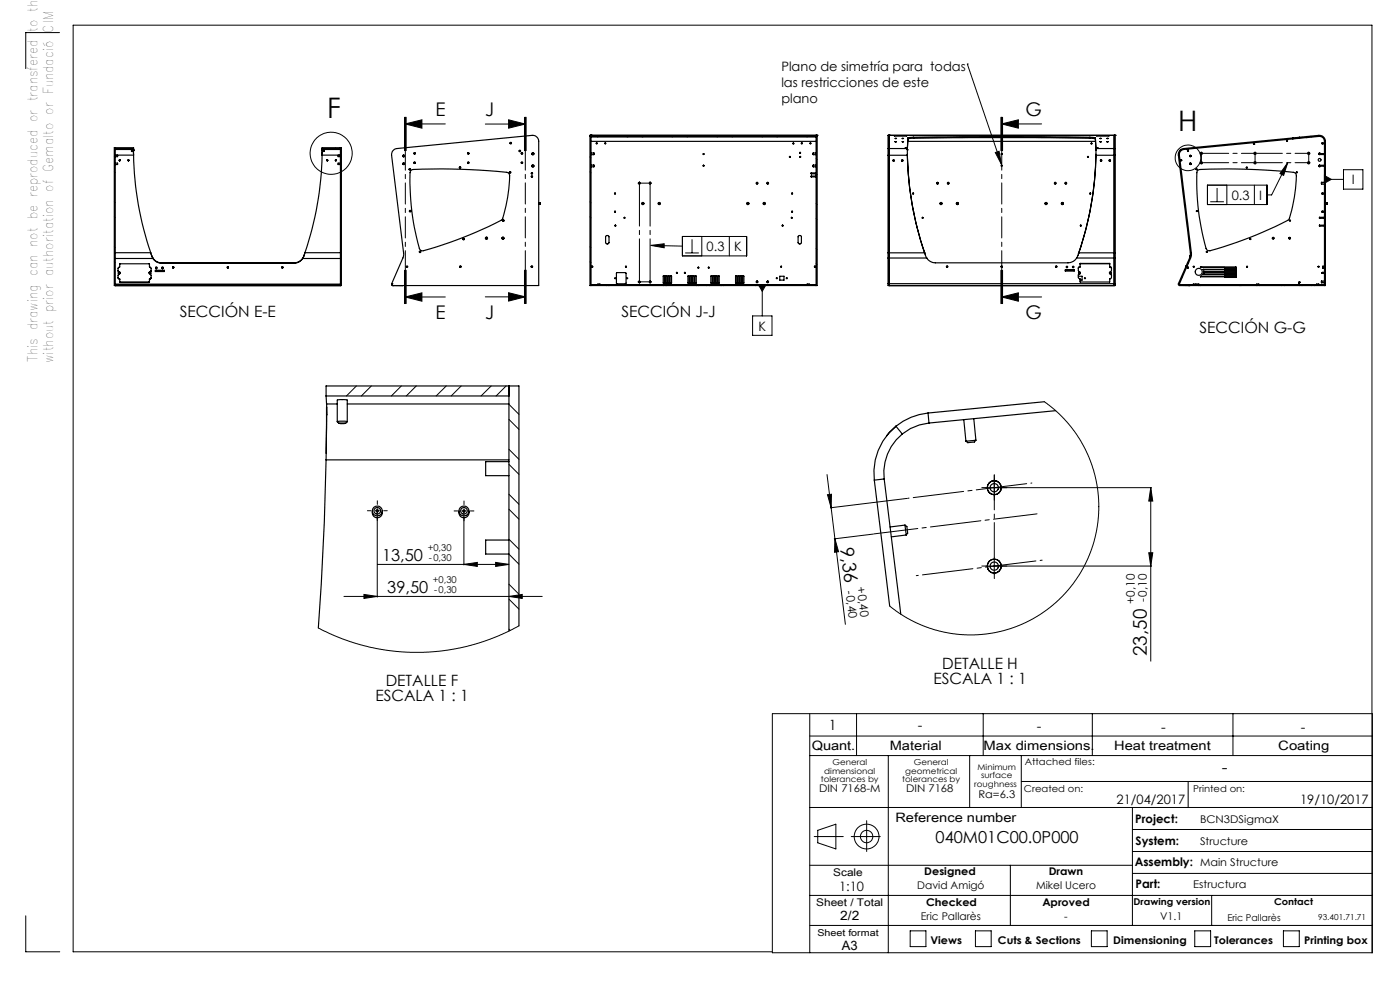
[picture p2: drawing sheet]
<svg xmlns="http://www.w3.org/2000/svg" width="420mm" height="297mm" viewBox="0 0 420 297" stroke-linecap="round" stroke-linejoin="round" font-family="sans-serif">
<g fill="none" stroke="#000" stroke-width=".3">
<path d="M17.9 9.8h-10.2v10.8M290.2 19.2h.1M290.2 19.2l10.3 30.1M121.3 35.1v10M121.6 37.1l5-1.2v2.5zM121.6 37.1h12M121.6 35.1v10M121.8 35.1v10M145.6 37.2h12M152.6 35.9l5 1.3-5 1.2zM157.3 35.1v10M157.6 35.1v10"/>
<path d="M157.8 35.1v10M300.3 35.1v10M300.5 37.1l5-1.2v2.5zM300.5 37.1h12M300.5 35.1v10M300.8 35.1v10M34.3 51.5l.3 .3M34.3 47l.3 .3M100.7 44.3l-.3 .3M102.1 52l.3 .3M102.1 47.5l.3 .3M177 51.5l.3 .3"/>
<path d="M177 47l.3 .3M179.5 40.8l-.3 .3M188.5 40.8l-.3 .3M191.6 54.9h.5M191.8 54.6v.6M193 40.8l-.3 .3M202 40.8l-.3 .3M206.5 40.8l-.3 .3M215.5 40.8l-.3 .3M220 40.8l-.4 .3M228.9 40.8l-.3 .3M233.4 40.8l-.3 .3"/>
<path d="M242.4 40.8l-.3 .3M244.8 52l.3 .3M244.8 47.5l.3 .3M298.6 45.7l1.1-.4 .8 4zM359.9 46h1M359.9 48.8h1M360 45.6l.8 .7M360 48.4l.8 .7M360.4 45.5v1M360.4 48.3v1M360.8 45.6l-.8 .7M360.8 48.4l-.8 .7"/>
<path d="M362.2 55.5h17.9v5.8h-17.9zM365.1 56.3v4.2M368.1 55.5v5.8M376 46h1M376 48.8h1M376.1 45.6l.8 .7M376.1 48.4l.8 .7M376.3 55.5v5.8M376.5 45.5v1M376.5 48.3v1M376.9 45.6l-.8 .7M376.9 48.4l-.8 .7"/>
<path d="M386.3 48.7l-1.2 3.9-1.1-.6zM386.3 48.7l-4.8 9.7h-1.4M392.1 46h1M392.1 48.8h1M392.3 45.6l.7 .7M392.3 48.4l.7 .7M392.6 45.5v1M392.6 48.3v1M393 45.6l-.7 .7M393 48.4l-.7 .7M393.3 40.8l.2 .3M396.8 46l-.3 .3"/>
<path d="M397.3 52.6l2.1 1.2-2.1 1.1zM397.3 53.8h5.7M397.3 58.3l.3 .3M397.3 44.9l.3 .3M397.6 49.7l-.1 .1M403 50.9h5.9v5.8h-5.9zM34.3 78.5l.3 .2M34.3 65l.3 .3M34.3 74l.3 .3M34.3 60.5l.3 .3M102.1 78.9l.3 .3M102.1 65.5l.3 .3"/>
<path d="M102.1 74.4l.3 .4M102.1 61l.3 .3M177 78.5l.3 .2M177 65l.3 .3M177 74l.3 .3M177 60.5l.3 .3M195.3 73.6l3.9-.5v1.2zM195.3 73.6l9.4 .2M204.7 70.9h19.3v5.8h-19.3zM205.6 75.8h4.1M207.6 71.7v4.1M210.5 70.9v5.8"/>
<path d="M218.8 70.9v5.8M244.8 78.9l.3 .3M244.8 65.5l.3 .3M244.8 74.4l.3 .4M244.8 61l.3 .3M355.8 79.7l.2 .1M363.1 60.5h4.1M397.3 71.8l.3 .3M397.3 67.3l.3 .3M41.7 85.3l-.3 .3M46.2 85.3l-.3 .3M55.2 85.3l-.3 .3"/>
<path d="M59.7 85.3l-.3 .3M68.7 85.3l-.4 .3M73.1 85.3l-.3 .3M82.1 85.3l-.3 .3M86.6 85.3l-.3 .3M95.6 85.3l-.3 .3M100.1 85.3l-.3 .3M121.3 81v10M121.6 89l5-1.2v2.5zM121.6 89h12M121.6 81v10M121.8 81v10"/>
<path d="M145.6 89h12M152.6 87.7l5 1.3-5 1.2zM157.3 81v10M157.6 81v10M157.8 81v10M202.4 85.3l-.3 .3M215.9 85.3l-.4 .3M225.8 94.7h5.8v5.8h-5.8zM227.5 85.3h2.3l-1.1 2zM228.7 85.3v9.4M238.3 85.3l-.3 .3M242.8 85.3l-.3 .3"/>
<path d="M300.3 81v10M300.5 89l5-1.2v2.5zM300.5 89h12M300.5 81v10M300.8 81v10zM354.5 82.8l.2 .3M357.5 85.3l-.3 .3M375.5 85.3l-.3 .3M388.9 85.3l-.2 .3M397.3 85.3l.3 .3M397.3 80.8l.3 .3M98 115.7l-.2 .1"/>
<path d="M106.9 115.7l-3 3M111.4 115.7l-3 3M120.4 115.7l-3 3M124.9 115.7l-3 3M133.9 115.7l-3.1 3M138.4 115.7l-3 3M147.4 115.7l-3.1 3M151.8 115.7l-3 3M152.7 139.2l3 3M152.7 125.7l3 3M152.7 134.7l3 3M152.7 121.2l3 3"/>
<path d="M313.3 120.4l2.9 2.2 3.1 3 2.9 3.5 1.8 2.6 1.6 2.9 1.7 4.1 1.2 3.8 .7 3.3 .4 4v3.3l-.2 3.3-.9 4.6-1 3.6-1.9 4.3-1.9 3.5-1.8 2.6-2.4 2.9-3 2.9-3 2.3-3.7 2.4-3 1.5-3.4 1.3-3.3 1-4.4 .7-3.4 .3-4.2-.1-3.5-.5-4-.9-4.2-1.5-3.2-1.5-2.8-1.6-3.5-2.6M112.7 153.1h1M112.8 152.7l.7 .8M113.2 152.6v26.4M113.5 152.7l-.7 .8M138.7 153.1h1M138.8 152.8l.7 .7M139.2 152.6v16.7M139.5 152.8l-.7 .7M152.7 152.6l3 3M152.7 148.1l3 3M248.1 142.2l5.5 44.9"/>
<path d="M248.2 148.3l1.2-.2-.1 4.1zM272.2 149.4l-23.1 2.8M295.8 146.2h49.6M298.3 143.6v5.1M345.2 146.2l.6 4h-1.2zM345.2 146.2v52M103.2 178.7h59.5M109.2 178.1l4 .6-4 .6zM113.2 169.2h39.5M139.2 169.2l4-.6v1.2zM148.7 168.6l4 .6-4 .6zM152.7 178.7l4-.6v1.2z"/>
<path d="M152.7 179.6l3 3M152.7 166.1l3 3M152.7 175.1l3 3M152.7 161.6l3 3M250.5 161.5l1.1 3.8-1.2 .2zM262 160.1l-11.7 1.4M295.8 169.6h49.6M298.3 167.2v5M344.6 165.7h1.2l-.6 3.9zM152.7 188.6l.4 .3M155.7 187.6l-6 2.9-7.5 2.6-7.6 1.7-7.6 .7-7.9-.2-8.5-1.4-7.9-2.4-7.2-3.3M231.7 213.9h180v71.6h-180z"/>
<path d="M242.9 213.9v71.6M257 213.9v12.5M295 213.9v12.5M327.7 213.9v12.5M369.9 213.9v12.5M242.9 226.4h168.8M242.9 220.6h168.8M266.5 226.4v59.1M290.9 226.4v15.6M306.4 226.4v15.6M306.4 234.2h105.3M356.4 234.2v7.8"/>
<path d="M242.9 242h168.8M242.9 259.3h96.8M244.3 250.7h8.7M245.3 248.8l5.5-1.8v7.4l-5.5-1.8zM255.4 250.7h8.7M260 246v9.2M303.1 259.3v18.1M339.7 242v35.4M339.7 255.2h72M339.7 248.6h72M7.7 274.5v10.8h10.2M242.9 268.4h168.8"/>
<path d="M273.1 279h4.7v4.7h-4.7zM292.6 279h4.8v4.7h-4.8zM327.4 279h4.7v4.7h-4.7zM339.7 261.8h72M358.4 279h4.8v4.7h-4.8zM363.5 268.4v9M385 279h4.8v4.7h-4.8zM411.7 277.4h-168.8M231.6 285.3h-209.7v-277.8h389.7v278.1"/>
<circle cx="99.3" cy="45.9" r="6.3"/>
<circle cx="356.4" cy="47.3" r="3.9"/>
<circle cx="260" cy="250.7" r="3.7"/>
<circle cx="260" cy="250.7" r="1.85"/>
</g>
<g fill="none" stroke="#000" stroke-width=".3" stroke-dasharray="15.2 1.3 1.3 1.3">
<path d="M191.6 54.9h-.2M191.8 54.6v-.2M192.3 54.9h2.2M195 54.9v-.3M195 54.9h-.2M195 54.9v.2M195 54.9h.3M195 54.6v-.2M195.3 54.9h.2M360.2 46h-.1M360.2 48.8h-.1M360.4 45.7v-.1"/>
<path d="M360.4 48.8v-.3M360.4 48.8h-.2M360.4 48.8v.2M360.4 48.8h.3M360.4 49v.1M360.4 48.3v-1.8M376.5 46v-.3M376.5 46h-.2M376.5 46v.2M376.5 46h.3M376.5 45.7v-.1M376.5 48.8v-.3"/>
<path d="M376.5 48.8h-.2M376.5 48.8v.2M376.5 48.8h.3M376.5 49v.1M376.5 48.3v-1.8M392.6 46v-.3M392.6 46h-.2M392.6 46v.2M392.6 46h.3M392.6 45.7v-.1M392.6 48.8v-.3M392.6 48.8h-.2"/>
<path d="M392.6 48.8v.2M392.6 48.8h.3M392.6 49v.1M392.6 48.3v-1.8M392.9 46h.1M392.9 48.8h.1M191.6 84.5h-.2M191.8 84.5v-.3M191.8 84.5h-.2M191.8 84.5v.2M191.8 84.5h.3M191.8 84.7v.2"/>
<path d="M192.3 84.5h2.2M195 84.5v-.3M195 84.5h-.2M195 84.5v.2M195 84.5h.3M195 84.7v.2M195.3 84.5h.2M295.8 146.1h-1.3M298.3 143.6v-1.2M298.3 148.6v1.3M300.8 146.1h1.2M295.8 169.6h-1.3"/>
<path d="M298.3 172.1v1.3M300.8 169.6h1.2"/>
</g>
<path d="M298.3 167.1v-24.8" fill="none" stroke="#000" stroke-width=".3" stroke-dasharray="15.2 1.3 1.3 1.3" stroke-dashoffset="4.7"/>
<path d="M262.3 160l48.8-6" fill="none" stroke="#000" stroke-width=".3" stroke-dasharray="15.2 1.3 1.3 1.3" stroke-dashoffset="2.1"/>
<path d="M191.8 84v-28.6M195 84v-28.6" fill="none" stroke="#000" stroke-width=".3" stroke-dasharray="15.2 1.3 1.3 1.3" stroke-dashoffset="2.9"/>
<path d="M360.9 46h15.1M360.9 48.8h15.1M377 46h15.1M377 48.8h15.1" fill="none" stroke="#000" stroke-width=".3" stroke-dasharray="15.2 1.3 1.3 1.3" stroke-dashoffset="7.6"/>
<path d="M121.6 35.1v55.9M300.5 35.1v55.9" fill="none" stroke="#000" stroke-width=".3" stroke-dasharray="6.3 1.3 1.3 1.3" stroke-dashoffset=".6"/>
<path d="M157.6 35.1v55.9" fill="none" stroke="#000" stroke-width=".3" stroke-dasharray="6.3 1.3 1.3 1.3" stroke-dashoffset=".7"/>
<path d="M272.4 149.3l37.2-4.5" fill="none" stroke="#000" stroke-width=".3" stroke-dasharray="15.2 1.3 1.3 1.3" stroke-dashoffset="-1.6"/>
<path d="M274.9 172.5l37.7-4.6" fill="none" stroke="#000" stroke-width=".3" stroke-dasharray="15.2 1.3 1.3 1.3" stroke-dashoffset="-1.9"/>
<path d="M110.2 153.1h6M113.2 150.1v5.9M136.2 153.1h6M139.2 150.2v5.9" fill="none" stroke="#000" stroke-width=".3" stroke-dasharray="15.2 1.3 1.3 1.3" stroke-dashoffset="14.2"/>
<g fill="#000">
<path d="M298.6 45.7l1.1-.4 .8 4z"/>
<path d="M121.6 37.1l5-1.2v2.5zM121.6 89l5-1.2v2.5z"/>
<path d="M152.6 35.9l5 1.3-5 1.2zM152.6 87.7l5 1.3-5 1.2z"/>
<path d="M300.5 37.1l5-1.2v2.5zM300.5 89l5-1.2v2.5z"/>
<path d="M386.3 48.7l-1.2 3.9-1.1-.6zM397.3 52.6l2.1 1.2-2.1 1.1zM195.3 73.6l3.9-.5v1.2zM227.5 85.3l1.2 2 1.1-2z"/>
<path d="M248.2 148.3l1.2-.2-.1 4.1zM250.5 161.5l1.1 3.8-1.2 .2z"/>
<path d="M345.2 146.2l.6 4h-1.2zM344.6 165.7h1.2l-.6 3.9z"/>
<path d="M109.2 178.1l4 .6-4 .6zM152.7 178.7l4-.6v1.2zM139.2 169.2l4-.6v1.2zM148.7 168.6l4 .6-4 .6z"/>
</g>
<g fill="none" stroke="#000" stroke-width=".35">
<path d="M34.6 48.9h.7v.4h-.7M34.6 44.6h5.5M34.6 44.3v41.3h67.5v-41.3M34.6 44.8h4.8M35.3 46.5v.5h-.7M35.8 48l.1 .2 .2-.2M38.4 48l.1 .2 .2-.2M39.4 45.3l.1-.6h.2v.6M39.4 45.3h.3M39.4 45.3l.1 .1M39.5 45.4h.2zM39.7 45.3v.1"/>
<path d="M39.7 44.8h.3M40 45.1h.1M40 45.1l.1 1.4M40 44.8v.3M40 44.9l.1 1.4M40 44.9h.1M40 44.9v.2M40.1 46.5a94 94 0 0 0 5.1 29.2M40.1 44.6v-.3h-5.8v41.3h68.1v-41.3h-5.8v.3M40.1 46.5h-5.5M40.1 44.6l-.1 .2M96.6 46.5a96.8 96.8 0 0 1-5.1 29.2"/>
<path d="M96.6 46.5h5.5M96.6 44.6h5.5M96.6 44.6l.1 .2M96.7 45.1h.1M96.7 44.8v.3M96.7 45.1l-.1 1.4M96.7 44.9l-.1 1.4M96.7 44.9h.1M96.7 44.9v.2M96.7 44.8h.3M97 45.3v-.6h.3v.6M97 45.3h.3"/>
<path d="M97 45.3v.1M97 45.4h.2zM97.3 45.3l-.1 .1M97.3 44.8h4.8M98 48l.2 .2 .1-.2M100.6 48l.2 .2 .1-.2M101.4 46.5v.5h.7M102.1 48.9h-.7v.4h.7M121 46.5l.4 .2-.2 .3-.4-.3zM121 48.9l.4 .2-.2 .2-.4-.2zM123.3 51.1l.2-.1a153.6 153.6 0 0 1 29 .9l.3 .2a37.7 37.7 0 0 1-2.3 13.8 112.1 112.1 0 0 1-23.9 9.3l-.5-.3a60.9 60.9 0 0 1-3.1-18.2v-5zM177 40.6h.1"/>
<path d="M177 40.6h68.1M177 40.6v45h4.9M177 40.8h68.1M177.3 40.6h.1M177.3 42.4h67.5M177.3 50h.9M177.3 49.5h.9M177.3 46.4h.9M177.3 45.9h.9M177.3 40.6v45M177.3 41.1h67.5M178.2 45.9v.5"/>
<path d="M178.2 49.5v.5M178.9 40.6l3.7 .1zM239.6 40.6l3.7 .1zM243.3 52l.1 .1M243.3 53h.1M243.4 52v.1M243.4 51.8v.2M243.4 51.8l-.1 .2M243.4 52.9v.1M243.4 52.8v.1M243.4 52.8l-.1 .1M243.4 51.8h1.4"/>
<path d="M243.4 52.1h1.4M243.4 52.8h1.4M243.4 53h1.4M243.9 46.1l.1 .3M243.9 49.7v.2M243.9 49.9l.1 .1M244 45.9v.2M244 46.1v.3M244 45.9l-.1 .2M244 49.5v.2M244 49.7v.3M244 50h.8"/>
<path d="M244 49.5h.8M244 46.4h.8M244 45.9h.8M244 49.5h-.1M244.8 40.6h.1M244.8 40.6v45M245.1 40.6h.1M245.1 40.6v45h-17.6M266.4 44.5v2M266.4 40.6h.1M266.4 40.6h68.2M266.4 46.5h5.8"/>
<path d="M266.4 44.5h5.8M266.4 40.6v3.9M266.4 46.5v29.3M266.7 40.6v44.4M266.7 40.6h.1M268.3 40.6l3.7 .1zM268.6 42.5h.3zM268.6 41.5h.3zM270.6 42.5h.5zM270.6 41.5h.5zM270.7 42.5h.3zM270.7 41.5h.3z"/>
<path d="M271.5 44.4h.5zM271.6 44.4h.3zM272.2 44.5v.4M272.2 44.9h.1M272.2 44.9v1.6M272.2 46.2v.3M272.2 46.5a95.4 95.4 0 0 0 5.2 29.3M272.2 46.5a95.4 95.4 0 0 0 5.2 29.2M272.2 44.8v.1M272.2 44.5v.3M272.2 46.5h.1M272.3 42.4h56.3"/>
<path d="M272.4 41.3l-.2 3.2M272.4 41.3v.3M272.4 41.6l-.2 3.2M274.1 41.1l21.6-.2 31.3 .2M274.1 41.1l-1.7 .2M274.1 41.4l-1.7 .2M274.1 41.4l16.8-.2 36.1 .2M274.1 41.1v.3M327 41.1l1.6 .2M327 41.1v.3M328.6 41.3v.3l-1.6-.2M328.6 41.3l.2 3.5"/>
<path d="M328.8 44.5v.4M328.8 44.9v1.6M328.8 46.2v.3M328.8 46.5a96.8 96.8 0 0 1-5.2 29.3M328.8 46.5a96.8 96.8 0 0 1-5.2 29.2M328.8 44.8v.1M328.8 46.5h5.8M328.8 44.5h5.8M328.8 44.9h.1M328.8 44.5v.3M328.8 46.5h.1M329 40.6l3.7 .1z"/>
<path d="M329 44.4h.5zM329.1 44.4h.3zM330 42.5h.4zM330 41.5h.4zM330 42.5h.3zM330 41.5h.3zM332 42.5h.5zM332.1 41.5h.4zM332.1 42.5h.3zM332.1 41.5h.3zM334.3 40.6v45h-67.6M334.3 40.6h.1"/>
<path d="M334.6 44.5v2M334.6 40.6h.1M334.6 40.6v3.9M334.6 46.5v29.3M353.5 46.5l3.6 29.3M353.8 46.5l3.6 29.2M353.8 46.5h-.3M354.2 44.9l-.6 .7-.1 .9M354.2 44.9l-.3 .3M354.2 44.9l.2 .2M354.4 45.1l-.5 .7-.1 .7M354.4 47.9l.1 .3"/>
<path d="M354.4 47.9h-.4M354.5 48.2h-.5M355.1 44.5l-.9 .4M355.1 44.5v.3M355.1 44.8l-.7 .3M356.2 44.7l.1 .7M356.5 44.7l.1 .6M356.6 45.3l-.3 .1M359.3 51.1l.2-.1a153.6 153.6 0 0 1 29 .9l.3 .2a37.4 37.4 0 0 1-2.3 13.8 114 114 0 0 1-23.8 9.3l-.6-.3a59.7 59.7 0 0 1-3-16.6v-6.7zM376 42.8l.1 .4M376.1 43.2h.3M376.3 42.8l.1 .4"/>
<path d="M385.9 41.8l.1 .5M386.2 41.8l.1 .4M386.3 42.2l-.3 .1M387.9 41.3l-32.8 3.2M387.9 41.3v.3M387.9 41.6l-32.8 3.2M389.8 41.1l-1.9 .2M389.8 41.1l.1 .3M389.9 41.4l-2 .2M392 40.9l3.6-.3a1.8 1.8 0 0 1 2 1.8v43.2h-3.3M392 40.9l-2.2 .2M392 40.9v.3"/>
<path d="M392 41.2l3.7-.3a1.46 1.46 0 0 1 1.6 1.5v3.6M392 41.2l-2.1 .2M395.8 46.3h1.8M395.9 46.3l-.2-.3h.4a.25 .25 0 0 0-.3-.1 .25 .25 0 0 0-.2 .3 .25 .25 0 0 0 .4 .1M395.9 49.5l-.2 .3h.4a.25 .25 0 0 1-.3 .2 .25 .25 0 0 1-.2-.4 .25 .25 0 0 1 .4-.1M396.4 54.7l.1 .5M396.5 54.6v.6M396.5 54.6h.8M396.5 55.2h.8M396.5 54.6l-.1 .1M396.7 57.9v.3M396.7 42.8v.3"/>
<path d="M396.7 57.9h.6M396.7 58.2h.6M396.7 42.8h.6M396.7 43.1h.6M397.3 46.3v3.2M397.3 49.8v35.8M397.5 49.8l.1 .1M397.5 46.3v.1M397.6 49.4l-.1 .1M397.6 49.5l-1.8 .1 .1 .2h1.7M397.6 46h-1.7l-.1 .3M397.6 45.9l-.1 .1"/>
<path d="M34.6 75.7h10.6M34.6 77.5h11.3M45.2 75.7l.3 .9M45.3 76.1l.2 .4M45.5 76.6l.4 .9M45.5 76.5l.4 .8M45.5 76.5v.1M45.9 77.5a3.1 3.1 0 0 0 2.5 1.4M45.9 77.3a3.1 3.1 0 0 0 2.5 1.5M45.9 77.3v.2M48.4 78.8h39.8M48.4 78.9h39.8"/>
<path d="M48.4 78.8v.1M88.2 78.8v.1M90.8 77.5a3.1 3.1 0 0 1-2.6 1.4M90.8 77.3a3.1 3.1 0 0 1-2.6 1.5M90.8 77.3v.2M90.8 77.5h11.3M91.2 76.6l-.4 .9M91.2 76.5l-.4 .8M91.2 76.5v.1M91.4 76.1l-.2 .4M91.5 75.7l-.3 .9M91.5 75.7h10.6"/>
<path d="M161.6 61.2h.5M161.6 60.7h.5M162.1 60.7v.5M162.1 60.7v.1M162.1 60.8v.4M177.3 79.8h.4M177.7 79.8v.3M181.8 70.8l.2-.2 .6 .2 .1 1.9a.52 .52 0 0 1-.5 .4 .52 .52 0 0 1-.5-.4zM239.5 70.7l.6-.1 .3 .2v2l-.4 .3-.6-.3zM244.3 79.9l.1 .2M244.3 79.8v.1M244.4 79.8v.1"/>
<path d="M244.4 79.9v.2M244.4 79.8h.4M244.4 79.8h-.1M266.4 75.8v1.5M266.4 75.8h11M266.4 77.3h11.6M266.4 77.3v7.7M274 63.3l.1 .2M277.4 75.8l.6 1.5M277.4 75.7l.1 .4M277.4 75.7v.1M278 77.3a3.1 3.1 0 0 0 2.6 1.5h39.8a3.1 3.1 0 0 0 2.6-1.5"/>
<path d="M323 77.3h11.6M323.6 75.8l-.6 1.5M323.6 75.7l-.1 .4M323.6 75.8h11M323.6 75.7v.1M323.9 79.9l-.4 .4v.8l.3 .3a.35 .35 0 0 1 .3 .3 .35 .35 0 0 1-.3 .4M323.9 79.9v.2M324 79.9h-.1M324.1 78.9l-.2 1.2M324.1 79.1l-.1 .1M324.1 78.9v.2M324.1 78.9h8.7"/>
<path d="M324.1 79.1h8.7M327 63.3l-.1 .2M332.8 78.9l.2 1.2M332.8 79.1l.1 .1M332.8 78.9v.2M332.9 79.9h.1M333 79.9l.4 .4v.8l-.2 .3a.35 .35 0 0 0-.4 .3 .35 .35 0 0 0 .4 .4M333 79.9v.2M334.6 75.8v1.5M334.6 77.3v7.7M355.8 79.7l.7 .4-.1 .2-.7-.2zM356.2 78.8l-.4 1 .3 .1 .4-1"/>
<path d="M356.2 78.8l.3 .1M356.9 77.3l-.7 1.5M356.9 77.3l.3 .2M357.1 76.5l-.2 .8M357.1 76.5l.3 .1M357.1 75.8v.7M357.1 76.4l-.1 .6M357.2 77.5l-.7 1.4M357.4 76.6l-.2 .9M357.4 75.7v.9M357.4 75.7l-.3 .1M359 63.2l.1 .2z"/>
<path d="M395.9 65.1v.3M395.9 67.5v.3M395.9 65.1h1.4M395.9 65.4h1.4M395.9 67.5h1.4M395.9 67.8h1.4M396.7 63.3v.3M396.7 63.3h.6M396.7 63.6h.6M396.9 79.8v.3M396.9 79.8h.4M397.6 61.2h.5"/>
<path d="M397.6 60.7h.5M398.1 60.7v.5M34.6 85.3h67.5M34.6 85.2h67.5M35.4 81.1l.3 .3M35.4 83.1l.4 .4M35.5 81.8h.3M35.7 81.5l-.3-.3v-.8l.5-.4v-.9h8.9v.9l.5 .4v.9l-.3 .2M35.7 81.5a.49 .49 0 0 1 .2 .5 .49 .49 0 0 1-.4 .4l-.1 1 .4 .2M35.7 81.4l.3 .4M35.7 81.4v.1M35.8 83.5l.2 1.2"/>
<path d="M35.8 83.6l.1 .1M35.8 83.5v.1M35.9 84.5h.1M36 84.5h8.7M36 84.5v.2M36 84.7h8.7M44.7 84.5v.2M44.8 84.5h-.1M44.9 83.5l-.2 1.2M44.9 83.6l-.1 .1M44.9 83.5v.1M45 81.8h.3"/>
<path d="M45 81.5a.49 .49 0 0 0-.2 .6 .49 .49 0 0 0 .5 .3v1l-.4 .2M45 81.4l-.3 .4M45 81.4v.1M45.3 81.1l-.3 .3M45.3 83.1l-.4 .4M46.6 81.2h2.7M46.6 81h2.7v.4h-2.7zM46.7 80.4l.2-.4 .2 .4M48.6 80.4l.2-.4 .1 .4M51.8 80.2l.1-.3 .2 .3M68.2 80.2l.1-.3 .2 .3M84.6 80.2l.1-.3 .2 .3"/>
<path d="M117.5 85v.4l.4 .2M117.5 85l3.5-8 .1-1-3.6-29.5a1.78 1.78 0 0 1 1.6-2l40.5-3.9a1.84 1.84 0 0 1 2 1.8v43.2h-43.7M117.5 85h.1M117.9 85.6h.1M117.9 85.6h2.8M177.3 80.1h.4M177.3 85.3h4.6M179.4 85.3v-.2h.6v.2M181.9 85.3h.8M181.9 85.6h.8M181.9 85.3v.3M182.7 85.6h16.4"/>
<path d="M182.7 85.3h16.4M182.7 85.3v.3M185 81.8h2.8v3.2l-2.9-.1zM199 82.7h.4l-.1 2.2-.3-.1zM199.1 85.3h.7M199.1 85.6h.7M199.1 85.3v.3M199.7 82.7h.4l-.1 2.2-.3-.1zM199.8 85.6h9.1M199.8 85.3h9.1M199.8 85.3v.3M200.3 85.3v-.2h.7v.2"/>
<path d="M200.4 82.7l.4 .1-.1 2.1-.3-.1zM201 82.8h.5l-.1 2.1-.4-.1zM206.4 82.7h.4l-.1 2.2-.3-.1zM207.1 82.7l.4 .1-.1 2.1-.3-.1zM207.8 82.8h.4l-.1 2.1-.3-.1zM208.5 82.7l.4 .1-.1 2.1-.3-.1zM208.9 85.3h.8M208.9 85.6h.8M208.9 85.3v.3M209.7 85.6h2.4M209.7 85.3h2.4M209.7 85.3v.3"/>
<path d="M212.1 85.3h.8M212.1 85.6h.8M212.1 85.3v.3M212.9 85.6h3.5M212.9 85.3h3.5M212.9 85.3v.3M213.3 82.8h.4l-.1 2.1-.3-.1zM214 82.7h.3v2.2l-.3-.1zM214.7 82.7h.4l-.1 2.2-.3-.1zM215.4 82.7h.4l-.1 2.2-.3-.1zM216.4 85.3h.8M216.4 85.6h.8"/>
<path d="M216.4 85.3v.3M217.2 85.6h9.5M217.2 85.3h9.5M217.2 85.3v.3M220.7 82.7h.4l-.1 2.2-.3-.1zM221.2 85.3v-.2h.6v.2M221.4 82.7h.4l-.1 2.2-.3-.1zM222.1 82.7h.4l-.1 2.2-.3-.1zM222.8 82.7l.4 .1-.1 2.1-.3-.1zM226.7 85.3h.8M226.7 85.6h.8M226.7 85.3v.3"/>
<path d="M227.5 85.3h17.3M227.5 85.3v.3M233.9 82.8h1.3v1.2h-1.3zM242.1 85.3v-.2h.7v.2M244.4 80.1h.4M266.4 85v.6h68.2v-.6M266.4 85h68.2M266.7 85v.6M319.6 80.9h2.7v.3h-2.7zM319.6 81h2.7M323.5 82.8h1.1v1.2h-.6M323.6 81.8h.3"/>
<path d="M323.8 82.1l-.3 .3v.7l.5 .5 .1 .9h8.8v-.9l.5-.5v-.8l-.2-.2M323.8 82.2l-.3 .3M323.8 80.1h.1M323.8 82.1v.1M323.9 80.1l-.4 .3M324.1 81.7l-.3 .5M332.8 81.7l.4 .5M333 80.1l.4 .3M333.1 81.8h.3M333.2 82.2l.2 .3M333.2 82.1v.1M356.7 85.3v.3h-2.9l-.3-.4 2.2-5.2 .3 .1-2.2 5.1 6.2 .1"/>
<path d="M356.7 85.6h.1M356.7 85.6h3M358 85.3v-.2h.6v.2M359 85.3v-.2h.7v.5M359.7 85.6h.3M360 85.6h11.9M360 85.3h11.9M360 85.3v.3M360.3 82.8h10.5l.1 .3h-3.4M360.3 82.8h.1M360.3 82.8l-.2 .1 7.2 .1M360.3 80.1l-.2-.1h10.7l.1 .3"/>
<path d="M360.3 80.1h.1M360.3 80.1h7M360.9 80.7h9.9l.1 .4zM361 82.1h9.8l.1 .3M361 82.1h.1M361 82.1l6.3 .2M361 80.9h.1M361.1 81.4h9.7l.1 .3zM367.3 82.3h.1M367.3 83h.1M367.3 80.1v.1M367.3 82.3l.1 .1"/>
<path d="M367.3 83l.1 .1M367.3 80.2l.1 .1M367.4 82.4h.1M367.4 83.1h.1M367.5 80.4h.1M367.5 81.8h.1M367.5 82.4h3.4M367.5 80.4h3.4M370.9 82.4h.1M370.9 80.3h.1M371.9 85.6h.4M371.9 85.3h.4"/>
<path d="M371.9 85.3v.3M372.3 85.6h4.8M372.3 85.3h4.8M372.3 85.3v.3M377 85.3v-.2h.6v.2M377.1 85.6h.8M377.1 85.3h.8M377.1 85.3v.3M377.9 85.6h6.6M377.9 85.3h6.6M377.9 85.3v.3M384.5 85.6h.8"/>
<path d="M384.5 85.3h.8M384.5 85.3v.3M385.3 85.3h5.3M385.3 85.6h4.6M385.3 85.3v.3M389.6 84.6h.3M389.6 84.6v.7M389.8 84.6h-.2M389.9 85.6h.7M389.9 84.6h.1M389.9 84.6v1M390.6 85.6h2.9"/>
<path d="M390.6 85.3h2.9M390.6 85.3v.3M393.5 85.6h.8M393.5 85.3h.8M393.5 85.3v.3M394.3 85.3v.3M394.3 85.3h3M395 85.3v-.2h.6v.2M396.5 84.2v.5M396.5 84.2h.8M396.5 84.7h.8M396.7 81.6v.3"/>
<path d="M396.7 81.6h.6M396.7 81.9h.6M396.9 80.1v.3M396.9 80.1h.4M396.9 80.4h.4M97.8 118.7v-3h57.9v71.9M97.8 118.7h54.9M97.8 118.7l.2 2.4M152.7 115.7v73.4M97.8 137.8l-.5 18.7-1.8 31.7M97.8 137.8h54.9M98 121.1v3.3"/>
<path d="M98 124.4l-.2 13.4M98 122l-.1 13.9M98 122v2.4M98 122h.1M98 121.1h3.2M101.2 126.4v-6.5l.9-.1 2.1 .1v6.5M101.2 126.4l.9-.2 2.1 .2M101.2 126.4l.5 .5M101.7 126.9h2zM104.2 126.4l-.5 .5M104.2 121.1h48.5M152.7 138.4h-7v4.2h7"/>
<path d="M268.8 127.7a18.1 18.1 0 0 0-6.5 16.2M268.8 127.7l-2.8 2.9M268.8 127.7l1.9 2.4M270.7 130.1a15.1 15.1 0 0 0-5.4 13.4M278.4 123.8a18.4 18.4 0 0 0-9.6 3.9M278.4 123.8l.3 3M278.7 126.8l-2.9 .5-2.7 1.1-2.4 1.7M289.1 125.8l.7 6.4M292.1 125.5l.7 6.4M292.8 131.9l-3 .3M292.8 131.9l-.6 .6-1.8 .2-.6-.5M313.3 120.4l-34.9 3.4"/>
<path d="M316.7 123.1l-38 3.7M111.7 153.1a1.57 1.57 0 0 0 1.5 2.1 1.57 1.57 0 0 0 1.5-2.1M137.7 153.1a1.57 1.57 0 0 0 1.5 2.1 1.57 1.57 0 0 0 1.5-2.1M262.3 143.9l4.6 37.7M265.3 143.5l4.9 40.6M265.3 143.5l-3 .4M271.5 157.4l.4 2.9M271.5 157.4l.6 .4 .1 1.4 .1 .6-.4 .5M271.5 157.4l-4.5 .5M152.7 161.9h-7v4.1h7M271.9 160.3l-4.5 .6"/>
<circle cx="35.9" cy="48" r=".15"/>
<circle cx="35.9" cy="48" r=".11"/>
<circle cx="38.5" cy="48" r=".15"/>
<circle cx="38.5" cy="48" r=".11"/>
<circle cx="98.2" cy="48" r=".1"/>
<circle cx="98.2" cy="48" r=".15"/>
<circle cx="100.7" cy="48" r=".15"/>
<circle cx="100.8" cy="48" r=".11"/>
<circle cx="121.1" cy="49.1" r=".21"/>
<circle cx="121.1" cy="46.7" r=".2"/>
<circle cx="123" cy="50.7" r=".15"/>
<circle cx="123" cy="50.7" r=".23"/>
<circle cx="124.4" cy="48.8" r=".23"/>
<circle cx="124.4" cy="46" r=".15"/>
<circle cx="124.4" cy="46" r=".24"/>
<circle cx="124.4" cy="48.8" r=".15"/>
<circle cx="138" cy="50.2" r=".14"/>
<circle cx="138" cy="50.2" r=".23"/>
<circle cx="140.5" cy="48.8" r=".15"/>
<circle cx="140.5" cy="48.8" r=".22"/>
<circle cx="140.5" cy="46" r=".16"/>
<circle cx="140.5" cy="46" r=".23"/>
<circle cx="153" cy="51.7" r=".16"/>
<circle cx="153" cy="51.6" r=".23"/>
<circle cx="153.2" cy="42.9" r=".16"/>
<circle cx="153.2" cy="42.9" r=".23"/>
<circle cx="156" cy="45.3" r=".15"/>
<circle cx="156" cy="45.2" r=".24"/>
<circle cx="156.6" cy="48.8" r=".22"/>
<circle cx="156.6" cy="48.8" r=".16"/>
<circle cx="156.6" cy="46" r=".23"/>
<circle cx="156.6" cy="46" r=".15"/>
<circle cx="159.6" cy="52" r=".13"/>
<circle cx="159.6" cy="52.9" r=".12"/>
<circle cx="159.6" cy="52.9" r=".2"/>
<circle cx="159.6" cy="52" r=".2"/>
<circle cx="159.9" cy="49.8" r=".33"/>
<circle cx="159.9" cy="46.1" r=".33"/>
<circle cx="159.9" cy="46.1" r=".25"/>
<circle cx="159.9" cy="49.7" r=".25"/>
<circle cx="179" cy="43" r=".11"/>
<circle cx="179" cy="43" r=".15"/>
<circle cx="181.6" cy="43" r=".14"/>
<circle cx="181.6" cy="43" r=".11"/>
<circle cx="184.5" cy="58" r=".16"/>
<circle cx="184.5" cy="58" r=".1"/>
<circle cx="191.8" cy="54.9" r=".26"/>
<circle cx="191.8" cy="54.9" r=".2"/>
<circle cx="195" cy="54.9" r=".26"/>
<circle cx="195" cy="54.9" r=".2"/>
<circle cx="211.1" cy="49.7" r=".11"/>
<circle cx="211.1" cy="46.2" r=".11"/>
<circle cx="211.1" cy="46.2" r=".15"/>
<circle cx="211.1" cy="49.7" r=".15"/>
<circle cx="227.1" cy="54.9" r=".26"/>
<circle cx="227.1" cy="54.9" r=".2"/>
<circle cx="230.3" cy="54.9" r=".26"/>
<circle cx="230.3" cy="54.9" r=".21"/>
<circle cx="237" cy="47" r=".11"/>
<circle cx="237" cy="47" r=".15"/>
<circle cx="237.6" cy="58" r=".16"/>
<circle cx="237.6" cy="58" r=".11"/>
<circle cx="238" cy="43" r=".11"/>
<circle cx="238" cy="43" r=".15"/>
<circle cx="240" cy="45.8" r=".16"/>
<circle cx="240" cy="45.8" r=".11"/>
<circle cx="240.1" cy="47" r=".11"/>
<circle cx="240.1" cy="47" r=".15"/>
<circle cx="240.5" cy="43" r=".15"/>
<circle cx="240.5" cy="43" r=".1"/>
<circle cx="243.1" cy="43" r=".11"/>
<circle cx="243.1" cy="43" r=".15"/>
<circle cx="268.1" cy="48.1" r=".15"/>
<circle cx="268.1" cy="48.1" r=".22"/>
<circle cx="270.7" cy="48.1" r=".23"/>
<circle cx="270.7" cy="48.1" r=".15"/>
<circle cx="273.9" cy="58" r=".16"/>
<circle cx="273.9" cy="58" r=".1"/>
<circle cx="281.2" cy="54.9" r=".26"/>
<circle cx="281.3" cy="54.9" r=".21"/>
<circle cx="284.4" cy="54.9" r=".26"/>
<circle cx="284.5" cy="54.9" r=".2"/>
<circle cx="300.5" cy="46.2" r=".15"/>
<circle cx="300.5" cy="49.7" r=".15"/>
<circle cx="300.5" cy="49.7" r=".1"/>
<circle cx="300.5" cy="46.2" r=".1"/>
<circle cx="316.5" cy="54.9" r=".26"/>
<circle cx="316.6" cy="54.9" r=".2"/>
<circle cx="319.7" cy="54.9" r=".26"/>
<circle cx="319.8" cy="54.9" r=".2"/>
<circle cx="326.4" cy="47" r=".15"/>
<circle cx="326.4" cy="47" r=".1"/>
<circle cx="327.1" cy="58" r=".16"/>
<circle cx="327.1" cy="58" r=".11"/>
<circle cx="327.5" cy="43" r=".15"/>
<circle cx="327.5" cy="43" r=".1"/>
<circle cx="330.3" cy="48.1" r=".23"/>
<circle cx="330.3" cy="48.1" r=".16"/>
<circle cx="332.9" cy="48.1" r=".16"/>
<circle cx="332.9" cy="48.1" r=".22"/>
<circle cx="357.1" cy="46.8" r=".13"/>
<circle cx="357.1" cy="49.1" r=".13"/>
<circle cx="357.1" cy="49.1" r=".22"/>
<circle cx="357.1" cy="46.7" r=".2"/>
<circle cx="357.1" cy="46.8" r=".22"/>
<circle cx="357.1" cy="49.1" r=".21"/>
<circle cx="359" cy="50.7" r=".16"/>
<circle cx="359" cy="50.7" r=".11"/>
<circle cx="360.4" cy="48.8" r=".1"/>
<circle cx="360.4" cy="46" r=".11"/>
<circle cx="360.4" cy="48.8" r=".15"/>
<circle cx="360.4" cy="46" r=".15"/>
<circle cx="374" cy="50.2" r=".15"/>
<circle cx="374" cy="50.2" r=".1"/>
<circle cx="376.5" cy="48.8" r=".16"/>
<circle cx="376.5" cy="46" r=".16"/>
<circle cx="376.5" cy="46" r=".11"/>
<circle cx="376.5" cy="48.8" r=".11"/>
<circle cx="389" cy="51.7" r=".11"/>
<circle cx="389" cy="51.6" r=".15"/>
<circle cx="392.6" cy="48.8" r=".1"/>
<circle cx="392.6" cy="46" r=".11"/>
<circle cx="392.6" cy="48.8" r=".15"/>
<circle cx="392.6" cy="46" r=".15"/>
<circle cx="395.9" cy="47.9" r=".43"/>
<circle cx="122.1" cy="79.9" r=".22"/>
<circle cx="123" cy="63.3" r=".24"/>
<circle cx="123.1" cy="63.3" r=".15"/>
<circle cx="126" cy="75.5" r=".15"/>
<circle cx="126" cy="75.5" r=".22"/>
<circle cx="138.1" cy="79.9" r=".23"/>
<circle cx="138.1" cy="79.9" r=".15"/>
<circle cx="139.1" cy="71.7" r=".16"/>
<circle cx="139.1" cy="71.6" r=".23"/>
<circle cx="145.9" cy="71.4" r=".25"/>
<circle cx="145.9" cy="71.4" r=".32"/>
<circle cx="150.9" cy="71.4" r=".25"/>
<circle cx="150.9" cy="71.4" r=".32"/>
<circle cx="151" cy="66.1" r=".15"/>
<circle cx="151" cy="66.1" r=".23"/>
<circle cx="159.6" cy="79.9" r=".15"/>
<circle cx="159.6" cy="79.9" r=".22"/>
<circle cx="184.5" cy="63.4" r=".16"/>
<circle cx="184.5" cy="63.5" r=".11"/>
<circle cx="184.6" cy="67.6" r=".11"/>
<circle cx="184.6" cy="67.6" r=".15"/>
<circle cx="187.3" cy="65.3" r=".15"/>
<circle cx="187.3" cy="65.3" r=".1"/>
<circle cx="187.8" cy="79.9" r=".15"/>
<circle cx="187.8" cy="79.9" r=".1"/>
<circle cx="192.9" cy="61" r=".32"/>
<circle cx="192.9" cy="61" r=".25"/>
<circle cx="197.8" cy="61" r=".32"/>
<circle cx="197.8" cy="61" r=".25"/>
<circle cx="224.4" cy="61" r=".32"/>
<circle cx="224.4" cy="61" r=".25"/>
<circle cx="229.3" cy="61" r=".32"/>
<circle cx="229.3" cy="61" r=".25"/>
<circle cx="234.3" cy="79.9" r=".14"/>
<circle cx="234.3" cy="79.9" r=".1"/>
<circle cx="234.8" cy="67.6" r=".15"/>
<circle cx="234.8" cy="67.6" r=".1"/>
<circle cx="237.5" cy="65.3" r=".16"/>
<circle cx="237.5" cy="65.3" r=".11"/>
<circle cx="237.6" cy="63.4" r=".16"/>
<circle cx="237.6" cy="63.5" r=".11"/>
<circle cx="276.8" cy="65.3" r=".16"/>
<circle cx="276.8" cy="65.3" r=".11"/>
<circle cx="282.3" cy="61" r=".24"/>
<circle cx="282.3" cy="61" r=".32"/>
<circle cx="284.1" cy="79.9" r=".15"/>
<circle cx="284.1" cy="79.9" r=".21"/>
<circle cx="287.2" cy="61" r=".24"/>
<circle cx="287.2" cy="61" r=".33"/>
<circle cx="300.5" cy="79.9" r=".15"/>
<circle cx="300.5" cy="79.9" r=".21"/>
<circle cx="313.8" cy="61" r=".24"/>
<circle cx="313.8" cy="61" r=".33"/>
<circle cx="316.9" cy="79.9" r=".15"/>
<circle cx="316.9" cy="79.9" r=".21"/>
<circle cx="318.7" cy="61" r=".25"/>
<circle cx="318.7" cy="61" r=".33"/>
<circle cx="324.2" cy="67.6" r=".11"/>
<circle cx="324.2" cy="67.6" r=".15"/>
<circle cx="358.1" cy="79.9" r=".16"/>
<circle cx="358.1" cy="79.9" r=".1"/>
<circle cx="359.1" cy="63.3" r=".15"/>
<circle cx="362" cy="75.5" r=".16"/>
<circle cx="362" cy="75.5" r=".1"/>
<circle cx="374.1" cy="79.9" r=".1"/>
<circle cx="374.1" cy="79.9" r=".15"/>
<circle cx="375.1" cy="71.6" r=".15"/>
<circle cx="382" cy="71.4" r=".21"/>
<circle cx="382" cy="71.4" r=".25"/>
<circle cx="386.9" cy="71.4" r=".25"/>
<circle cx="386.9" cy="71.4" r=".2"/>
<circle cx="387" cy="66.1" r=".15"/>
<circle cx="387" cy="66.1" r=".1"/>
<circle cx="395.6" cy="79.9" r=".1"/>
<circle cx="395.6" cy="79.9" r=".15"/>
<circle cx="35.6" cy="81.9" r=".17"/>
<circle cx="45.1" cy="81.9" r=".17"/>
<circle cx="46.9" cy="80.4" r=".15"/>
<circle cx="46.9" cy="80.4" r=".11"/>
<circle cx="48.7" cy="80.4" r=".15"/>
<circle cx="48.8" cy="80.4" r=".11"/>
<circle cx="52" cy="80.2" r=".15"/>
<circle cx="52" cy="80.2" r=".11"/>
<circle cx="68.3" cy="80.2" r=".15"/>
<circle cx="68.3" cy="80.2" r=".11"/>
<circle cx="84.7" cy="80.2" r=".15"/>
<circle cx="84.7" cy="80.2" r=".11"/>
<circle cx="184.6" cy="83.4" r=".16"/>
<circle cx="188.2" cy="83.4" r=".15"/>
<circle cx="191.8" cy="84.5" r=".2"/>
<circle cx="191.8" cy="84.5" r=".25"/>
<circle cx="195" cy="84.5" r=".25"/>
<circle cx="195" cy="84.5" r=".2"/>
<circle cx="203.1" cy="81.8" r=".15"/>
<circle cx="203.1" cy="81.8" r=".1"/>
<circle cx="205.5" cy="81.8" r=".15"/>
<circle cx="205.5" cy="81.8" r=".1"/>
<circle cx="209.5" cy="80.2" r=".09"/>
<circle cx="209.5" cy="80.2" r=".15"/>
<circle cx="212.6" cy="80.2" r=".09"/>
<circle cx="212.6" cy="80.2" r=".15"/>
<circle cx="227.1" cy="84.5" r=".25"/>
<circle cx="227.1" cy="84.5" r=".2"/>
<circle cx="230.3" cy="84.5" r=".21"/>
<circle cx="230.3" cy="84.5" r=".25"/>
<circle cx="233.1" cy="83.4" r=".17"/>
<circle cx="236.1" cy="83.4" r=".17"/>
<circle cx="320.1" cy="80" r=".15"/>
<circle cx="320.1" cy="80" r=".21"/>
<circle cx="321.9" cy="80" r=".15"/>
<circle cx="322" cy="80" r=".21"/>
<circle cx="323.7" cy="81.7" r=".16"/>
<circle cx="325.5" cy="83.4" r=".17"/>
<circle cx="333.2" cy="81.7" r=".17"/>
<circle cx="359.6" cy="81.5" r="1.05"/>
<circle cx="113.2" cy="153.1" r="1.5"/>
<circle cx="113.2" cy="153.1" r=".99"/>
<circle cx="139.2" cy="153.1" r="1.5"/>
<circle cx="139.2" cy="153.1" r=".99"/>
<circle cx="298.3" cy="146.2" r="1.26"/>
<circle cx="298.3" cy="146.2" r="2.1"/>
<circle cx="298.3" cy="169.7" r="1.26"/>
<circle cx="298.3" cy="169.7" r="2.1"/>
</g>
<g font-size="8.5">
<text x="98.2" y="35.3">F</text>
<text x="353.4" y="39.2">H</text>
</g>
<g font-size="5.6">
<text x="130.6" y="34.8">E</text>
<text x="145.6" y="34.9">J</text>
<text x="307.6" y="34.8">G</text>
<text x="130.6" y="95.6">E</text>
<text x="145.6" y="95.6">J</text>
<text x="307.6" y="95.6">G</text>
<text x="252.1" y="164.1" transform="rotate(83 252.1 164.1)">9,36</text>
<text x="344" y="196.6" transform="rotate(-90 344 196.6)">23,50</text>
</g>
<g font-size="4.9">
<text x="114.6" y="168">13,50</text>
<text x="116.2" y="177.7">39,50</text>
<text x="366.6" y="231.6">-</text>
<text x="280.7" y="252.7">040M01C00.0P000</text>
</g>
<g font-size="4.7">
<text x="54" y="95">SECCIÓN E-E</text>
<text x="186.4" y="95.1">SECCIÓN J-J</text>
<text x="359.9" y="99.9">SECCIÓN G-G</text>
<text x="282.7" y="200.6">DETALLE H</text>
<text x="115.7" y="205.6">DETALLE F</text>
<text x="280" y="205.1">ESCALA 1 : 1</text>
<text x="112.6" y="210.1">ESCALA 1 : 1</text>
</g>
<g font-size="4.2">
<text x="248.7" y="218.8">1</text>
<text x="275.4" y="218.9">-</text>
<text x="311" y="219.2">-</text>
<text x="348.4" y="219.4">-</text>
<text x="390.2" y="219.4">-</text>
</g>
<g font-size="4">
<text x="11.2" y="108.3" transform="rotate(-90 11.2 108.3)">This drawing can not be reproduced or transfered to thi</text>
<text x="16" y="108.8" transform="rotate(-90 16 108.8)">without prior authoritation of Gemalto or Fundació CIM</text>
</g>
<g font-size="3.9">
<text x="234.4" y="21.2">Plano de simetría para todas</text>
<text x="234.4" y="26.1">las restricciones de este</text>
<text x="234.4" y="30.9">plano</text>
<text x="369.5" y="59.9">0.3</text>
<text x="377.8" y="59.9">I</text>
<text x="405.5" y="55.2">I</text>
<text x="212" y="75.2">0.3</text>
<text x="220.3" y="75.2">K</text>
<text x="227.6" y="99.1">K</text>
<text x="243.5" y="224.8">Quant.</text>
<text x="266.9" y="224.8">Material</text>
<text x="295.1" y="224.8">Max dimensions.</text>
<text x="334.3" y="224.8">Heat treatment</text>
<text x="383.5" y="224.8">Coating</text>
<text x="335" y="241">21/04/2017</text>
<text x="390" y="241">19/10/2017</text>
<text x="268.6" y="246.3">Reference number</text>
<text x="251.7" y="267">1:10</text>
<text x="252.1" y="275.8">2/2</text>
<text x="252.6" y="284.6">A3</text>
</g>
<g font-size="3.5">
<text x="253.6" y="177" transform="rotate(83 253.6 177)">-0,40</text>
<text x="257.1" y="176.1" transform="rotate(83 257.1 176.1)">+0,40</text>
<text x="340.5" y="181" transform="rotate(-90 340.5 181)">+0,10</text>
<text x="344" y="180.5" transform="rotate(-90 344 180.5)">-0,10</text>
<text x="340.6" y="246.6">Project:</text>
<text x="340.7" y="253.2">System:</text>
<text x="340.4" y="259.5">Assembly: Main Structure</text>
<text x="340.7" y="266.2">Part:</text>
</g>
<g font-size="3.2">
<text x="245.7" y="237.3">DIN 7168-M</text>
<text x="271.9" y="237.3">DIN 7168</text>
<text x="293.5" y="239">Ra=6.3</text>
<text x="360" y="246.6">BCN3DSigmaX</text>
<text x="360" y="253.2">Structure</text>
<text x="250" y="262.6">Scale</text>
<text x="277.3" y="262.2">Designed</text>
<text x="314.6" y="262.2">Drawn</text>
<text x="275.2" y="266.6">David Amigó</text>
<text x="310.8" y="266.6">Mikel Ucero</text>
<text x="357.9" y="266.1">Estructura</text>
<text x="244.9" y="271.4">Sheet / Total</text>
<text x="276.3" y="275.8">Eric Pallarès</text>
<text x="277.8" y="271.4">Checked</text>
<text x="312.7" y="271.4">Aproved</text>
<text x="319.3" y="275.8">-</text>
<text x="348.1" y="275.8">V1.1</text>
<text x="279.1" y="282.8">Views</text>
<text x="299.4" y="282.8">Cuts &amp; Sections</text>
<text x="334" y="282.8">Dimensioning</text>
<text x="364.2" y="282.9">Tolerances</text>
<text x="391.3" y="282.9">Printing box</text>
</g>
<g font-size="2.8">
<text x="128.3" y="165.2">+0,30</text>
<text x="128.7" y="168">-0,30</text>
<text x="129.9" y="174.8">+0,30</text>
<text x="130.2" y="177.7">-0,30</text>
<text x="307.4" y="229.4">Attached files:</text>
<text x="307.2" y="237.4">Created on:</text>
<text x="357.9" y="237.4">Printed on:</text>
<text x="340.1" y="271.1">Drawing version</text>
<text x="382.2" y="271.1">Contact</text>
<text x="245.2" y="280.5">Sheet format</text>
<text x="368.2" y="276.1">Eric Pallarès</text>
</g>
<g font-size="2.5">
<text x="247.3" y="231.8">dimensional</text>
<text x="249.7" y="229.4">General</text>
<text x="271.6" y="231.8">geometrical</text>
<text x="274.2" y="229.4">General</text>
<text x="293.3" y="230.7">Minimum</text>
<text x="294.3" y="233.2">surface</text>
<text x="246.2" y="234.3">tolerances by</text>
<text x="270.7" y="234.3">tolerances by</text>
<text x="292.2" y="235.9">roughness</text>
<text x="395.5" y="275.8">93.401.71.71</text>
</g>
</svg>
